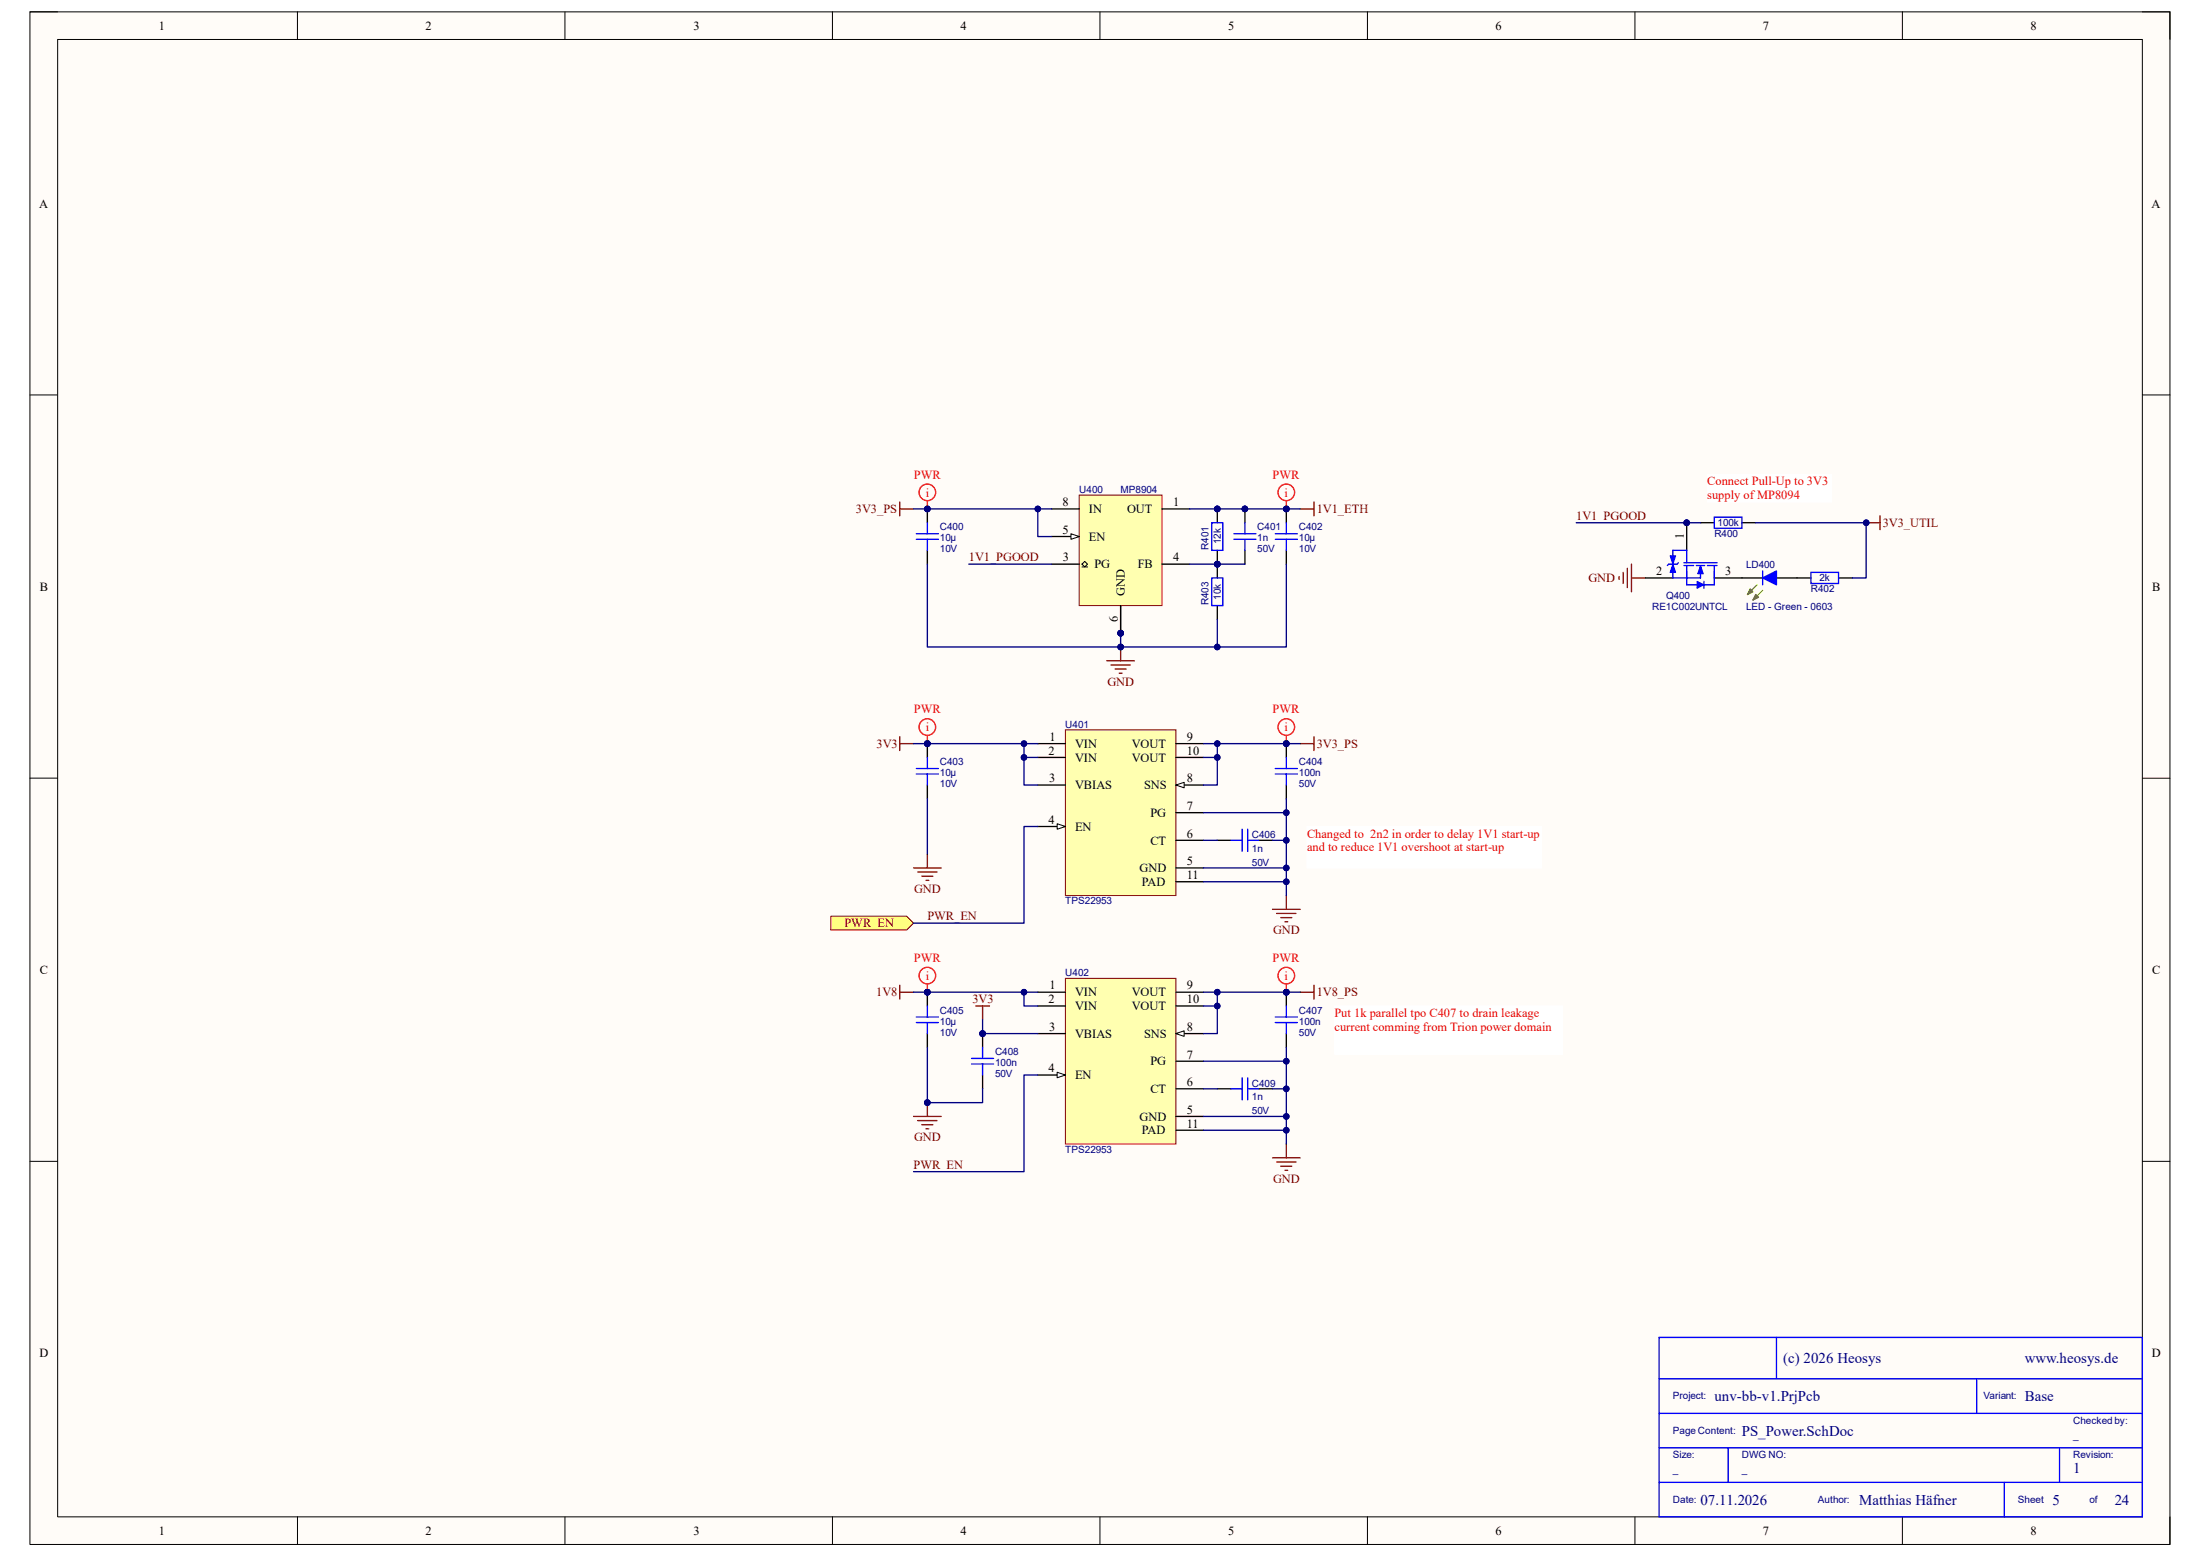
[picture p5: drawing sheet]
<svg xmlns="http://www.w3.org/2000/svg" width="420mm" height="297mm" viewBox="0 0 420 297" stroke-linecap="round" stroke-linejoin="round" font-family="sans-serif">
<path d="M5.7 2.3h408.6v292.5h-408.6z" fill-rule="evenodd" fill="#fffcf8"/>
<path d="M5.7 2.3h408.6v292.5h-408.6z" fill="none" stroke="#000" stroke-width=".19"/>
<path d="M11 7.5h398v282h-398z" fill-rule="evenodd" fill="#fffcf8"/>
<g fill="none" stroke="#000" stroke-width=".19">
<path d="M5.7 2.3h5.3M11 7.5h398v282h-398zM56.8 2.3v5.2M107.8 2.3v5.2M158.9 2.3v5.2M210 2.3v5.2M261 2.3v5.2M312.1 2.3v5.2M363.2 2.3v5.2M409 2.3h5.3v5.2M5.7 75.4h5.3M409 75.4h5.3"/>
<path d="M5.7 148.5h5.3M409 148.5h5.3M5.7 221.7h5.3M409 221.7h5.3M56.8 289.5v5.3M107.9 289.5v5.3M158.9 289.5v5.3M210 289.5v5.3M261 289.5v5.3M312.1 289.5v5.3M363.2 289.5v5.3M414.3 289.5v5.3"/>
</g>
<circle cx="213.9" cy="120.9" r=".53" fill="#000080"/>
<circle cx="213.9" cy="120.9" r=".53" fill="none" stroke="#000080" stroke-width=".19"/>
<circle cx="213.9" cy="120.9" r=".53" fill="#000080"/>
<circle cx="213.9" cy="120.9" r=".53" fill="none" stroke="#000080" stroke-width=".19"/>
<path d="M206 94.5h15.8v21.1h-15.8z" fill-rule="evenodd" fill="#ffffb0"/>
<path d="M206 94.5h15.8v21.1h-15.8z" fill="none" stroke="#800000" stroke-width=".19"/>
<path d="M221.8 97.1h5.3M200.8 107.7h5.2M200.8 102.4h5.2M221.8 107.7h5.3" fill="none" stroke="#000" stroke-width=".25"/>
<path d="M206.6 107.7l.5-.5 .5 .5-.5 .5zM206.6 108.2h1" fill="none" stroke="#000" stroke-width=".19"/>
<path d="M204.4 101.9l1.6 .5-1.6 .5z" fill="#f8fcff"/>
<path d="M204.4 101.9l1.6 .5-1.6 .5z" fill="none" stroke="#000" stroke-width=".19"/>
<path d="M213.9 115.6v5.3" fill="none" stroke="#000" stroke-width=".25"/>
<circle cx="213.9" cy="120.9" r=".53" fill="#000080"/>
<circle cx="213.9" cy="120.9" r=".53" fill="none" stroke="#000080" stroke-width=".19"/>
<path d="M200.8 97.1h5.2M213.9 115.6v5.3" fill="none" stroke="#000" stroke-width=".25"/>
<circle cx="213.9" cy="120.9" r=".53" fill="#000080"/>
<circle cx="213.9" cy="120.9" r=".53" fill="none" stroke="#000080" stroke-width=".19"/>
<circle cx="232.4" cy="107.7" r=".53" fill="#000080"/>
<circle cx="232.4" cy="107.7" r=".53" fill="none" stroke="#000080" stroke-width=".19"/>
<path d="M232.4 107.7v2.6" fill="none" stroke="#000" stroke-width=".25"/>
<circle cx="232.4" cy="107.7" r=".53" fill="#000080"/>
<circle cx="232.4" cy="107.7" r=".53" fill="none" stroke="#000080" stroke-width=".19"/>
<path d="M232.4 115.6v2.6" fill="none" stroke="#000" stroke-width=".25"/>
<path d="M231.3 110.3h2.1v5.3h-2.1z" fill="none" stroke="#00f" stroke-width=".25"/>
<circle cx="232.4" cy="97.1" r=".53" fill="#000080"/>
<circle cx="232.4" cy="97.1" r=".53" fill="none" stroke="#000080" stroke-width=".19"/>
<circle cx="232.4" cy="107.7" r=".53" fill="#000080"/>
<circle cx="232.4" cy="107.7" r=".53" fill="none" stroke="#000080" stroke-width=".19"/>
<path d="M232.4 97.1v2.7" fill="none" stroke="#000" stroke-width=".25"/>
<circle cx="232.4" cy="97.1" r=".53" fill="#000080"/>
<circle cx="232.4" cy="97.1" r=".53" fill="none" stroke="#000080" stroke-width=".19"/>
<path d="M232.4 105.1v2.6" fill="none" stroke="#000" stroke-width=".25"/>
<circle cx="232.4" cy="107.7" r=".53" fill="#000080"/>
<circle cx="232.4" cy="107.7" r=".53" fill="none" stroke="#000080" stroke-width=".19"/>
<path d="M231.3 99.8h2.1v5.3h-2.1z" fill="none" stroke="#00f" stroke-width=".25"/>
<circle cx="237.7" cy="97.1" r=".53" fill="#000080"/>
<circle cx="237.7" cy="97.1" r=".53" fill="none" stroke="#000080" stroke-width=".19"/>
<path d="M237.7 97.1v2.7M237.7 105.1v2.6" fill="none" stroke="#000" stroke-width=".25"/>
<circle cx="237.7" cy="97.1" r=".53" fill="#000080"/>
<circle cx="237.7" cy="97.1" r=".53" fill="none" stroke="#000080" stroke-width=".19"/>
<path d="M237.7 99.8v2.1M235.5 101.9h4.3M235.5 102.9h4.3M237.7 102.9v2.2" fill="none" stroke="#00f" stroke-width=".25"/>
<circle cx="245.6" cy="97.1" r=".53" fill="#000080"/>
<circle cx="245.6" cy="97.1" r=".53" fill="none" stroke="#000080" stroke-width=".19"/>
<path d="M245.6 97.1v2.7M245.6 105.1v2.6" fill="none" stroke="#000" stroke-width=".25"/>
<circle cx="245.6" cy="97.1" r=".53" fill="#000080"/>
<circle cx="245.6" cy="97.1" r=".53" fill="none" stroke="#000080" stroke-width=".19"/>
<path d="M245.6 99.8v2.1M243.5 101.9h4.2M243.5 102.9h4.2M245.6 102.9v2.2" fill="none" stroke="#00f" stroke-width=".25"/>
<circle cx="177" cy="97.1" r=".53" fill="#000080"/>
<circle cx="177" cy="97.1" r=".53" fill="none" stroke="#000080" stroke-width=".19"/>
<path d="M177 97.1v2.7M177 105.1v2.6" fill="none" stroke="#000" stroke-width=".25"/>
<circle cx="177" cy="97.1" r=".53" fill="#000080"/>
<circle cx="177" cy="97.1" r=".53" fill="none" stroke="#000080" stroke-width=".19"/>
<path d="M177 99.8v2.1M174.9 101.9h4.2M174.9 102.9h4.2M177 102.9v2.2" fill="none" stroke="#00f" stroke-width=".25"/>
<path d="M211.3 126.1h5.3M212.1 126.9h3.7M212.9 127.7h2.1M213.7 128.5h.5M213.9 123.5v2.6" fill="none" stroke="#800000" stroke-width=".25"/>
<circle cx="213.9" cy="123.5" r=".53" fill="#000080"/>
<circle cx="213.9" cy="123.5" r=".53" fill="none" stroke="#000080" stroke-width=".19"/>
<path d="M171.8 95.8v2.7M171.8 97.1h2.6M248.2 97.1h2.6M250.8 95.8v2.7M248.2 141.9h2.6M250.8 140.6v2.7M174.4 213.1h5.3M175.2 213.9h3.7M176 214.7h2.1M176.8 215.5h.5M177 210.5v2.6" fill="none" stroke="#800000" stroke-width=".25"/>
<circle cx="177" cy="210.5" r=".53" fill="#000080"/>
<circle cx="177" cy="210.5" r=".53" fill="none" stroke="#000080" stroke-width=".19"/>
<circle cx="177" cy="189.4" r=".53" fill="#000080"/>
<circle cx="177" cy="189.4" r=".53" fill="none" stroke="#000080" stroke-width=".19"/>
<path d="M177 189.4v2.6M177 197.3v2.6" fill="none" stroke="#000" stroke-width=".25"/>
<circle cx="177" cy="189.4" r=".53" fill="#000080"/>
<circle cx="177" cy="189.4" r=".53" fill="none" stroke="#000080" stroke-width=".19"/>
<path d="M174.9 194.1h4.2M174.9 195.2h4.2M177 192v2.1M177 195.2v2.1" fill="none" stroke="#00f" stroke-width=".25"/>
<path d="M309.1 110.1v.5M309.9 109.3v2.1M310.7 108.5v3.7M311.5 107.7v5.3M311.5 110.3h2.6M171.8 188.1v2.6M171.8 189.4h2.6" fill="none" stroke="#800000" stroke-width=".25"/>
<path d="M332.5 110.3h4M339.1 110.3h4" fill="none" stroke="#000" stroke-width=".25"/>
<path d="M336.5 110.3l2.6-1.3v2.6z" fill="#00f"/>
<path d="M336.5 110.3l2.6-1.3v2.6z" fill="none" stroke="#00f" stroke-width=".25"/>
<path d="M335.4 111.6l-1.8 1.9M336.5 112.7l-1.9 1.8" fill="none" stroke="#0f0" stroke-width=".25"/>
<path d="M334.1 112.4l.5 .6-1 .5z" fill="#0f0"/>
<path d="M334.1 112.4l.5 .6-1 .5z" fill="none" stroke="#0f0" stroke-width=".25"/>
<path d="M335.2 113.5l.5 .5-1.1 .5z" fill="#0f0"/>
<path d="M335.2 113.5l.5 .5-1.1 .5z" fill="none" stroke="#0f0" stroke-width=".25"/>
<path d="M336.5 109v2.6" fill="none" stroke="#00f" stroke-width=".25"/>
<path d="M356.3 99.8h2.6M358.9 98.5v2.6" fill="none" stroke="#800000" stroke-width=".25"/>
<circle cx="356.3" cy="99.8" r=".53" fill="#000080"/>
<circle cx="356.3" cy="99.8" r=".53" fill="none" stroke="#000080" stroke-width=".19"/>
<path d="M324.6 99.8h2.7M332.5 99.8h2.7M343.1 110.3h2.6M351 110.3h2.6" fill="none" stroke="#000" stroke-width=".25"/>
<path d="M327.3 98.7h5.2v2.1h-5.2zM345.7 109.3h5.3v2.1h-5.3z" fill="none" stroke="#00f" stroke-width=".25"/>
<path d="M158.6 174.9h14.5l1.3 1.3-1.3 1.3h-14.5z" fill-rule="evenodd" fill="#ffff80"/>
<path d="M158.6 174.9h14.5l1.3 1.3-1.3 1.3h-14.5z" fill="none" stroke="#800000" stroke-width=".19"/>
<circle cx="322" cy="99.8" r=".53" fill="#000080"/>
<circle cx="322" cy="99.8" r=".53" fill="none" stroke="#000080" stroke-width=".19"/>
<path d="M322 99.8v5.3M314.1 110.3h5.3" fill="none" stroke="#000" stroke-width=".25"/>
<circle cx="322" cy="99.8" r=".53" fill="#000080"/>
<circle cx="322" cy="99.8" r=".53" fill="none" stroke="#000080" stroke-width=".19"/>
<path d="M322 105.1v2.3M325.9 107.9h1.9" fill="none" stroke="#00f" stroke-width=".25"/>
<path d="M324.6 107.9l.6 1.6h-1.1z" fill="#00f"/>
<path d="M324.6 107.9l.6 1.6h-1.1z" fill="none" stroke="#00f" stroke-width=".19"/>
<path d="M321.5 107.4h6.3M321.5 107.9h1.8M322 107.9v2.4h2.6v-2.4M323.8 107.9h1.6M327.3 107.9v2.4" fill="none" stroke="#00f" stroke-width=".25"/>
<path d="M327.3 110.3h5.2" fill="none" stroke="#000" stroke-width=".25"/>
<path d="M324 111l1.3 .6-1.3 .7z" fill="#00f"/>
<path d="M324 111l1.3 .6-1.3 .7z" fill="none" stroke="#00f" stroke-width=".19"/>
<path d="M319.4 107.7l.5 1.6h-1.1z" fill="#00f"/>
<path d="M319.4 107.7l.5 1.6h-1.1z" fill="none" stroke="#00f" stroke-width=".19"/>
<path d="M318.8 106.1h1.1l-.5 1.6z" fill="#00f"/>
<path d="M318.8 106.1h1.1l-.5 1.6z" fill="none" stroke="#00f" stroke-width=".19"/>
<path d="M319.4 109.3v1h2.6M320.4 107.4l-.2 .3h-1.6l-.3 .2M322 105.1h-2.6v1M322 109v2.6h5.3v-2.6M325.3 111v1.3" fill="none" stroke="#00f" stroke-width=".25"/>
<circle cx="245.6" cy="189.4" r=".53" fill="#000080"/>
<circle cx="245.6" cy="189.4" r=".53" fill="none" stroke="#000080" stroke-width=".19"/>
<path d="M245.6 189.4v2.6M245.6 197.3v2.6" fill="none" stroke="#000" stroke-width=".25"/>
<circle cx="245.6" cy="189.4" r=".53" fill="#000080"/>
<circle cx="245.6" cy="189.4" r=".53" fill="none" stroke="#000080" stroke-width=".19"/>
<path d="M243.5 194.1h4.2M243.5 195.2h4.2M245.6 192v2.1M245.6 195.2v2.1" fill="none" stroke="#00f" stroke-width=".25"/>
<path d="M203.4 186.8h21.1v31.6h-21.1z" fill-rule="evenodd" fill="#ffffb0"/>
<path d="M203.4 186.8h21.1v31.6h-21.1z" fill="none" stroke="#800000" stroke-width=".19"/>
<path d="M198.1 189.4h5.3M198.1 192h5.3M198.1 197.3h5.3M198.1 205.2h5.3" fill="none" stroke="#000" stroke-width=".25"/>
<path d="M201.8 204.7l1.6 .5-1.6 .5z" fill="#f8fcff"/>
<path d="M201.8 204.7l1.6 .5-1.6 .5z" fill="none" stroke="#000" stroke-width=".19"/>
<path d="M224.5 197.3h5.3M224.5 213.1h5.3M224.5 207.8h5.3M224.5 202.6h5.3" fill="none" stroke="#000" stroke-width=".25"/>
<path d="M224.5 197.3l1.6-.5v1z" fill="#f8fcff"/>
<path d="M224.5 197.3l1.6-.5v1z" fill="none" stroke="#000" stroke-width=".19"/>
<path d="M224.5 189.4h5.3M224.5 192h5.3M224.5 215.7h5.3M232.4 207.8h2.6M240.3 207.8h2.6" fill="none" stroke="#000" stroke-width=".25"/>
<path d="M235 207.8h2.1M237.1 205.7v4.2M238.2 205.7v4.2M238.2 207.8h2.1" fill="none" stroke="#00f" stroke-width=".25"/>
<path d="M186.3 192h2.6M187.6 192v2.7M245.6 218.4v2.6M242.9 221h5.3M243.7 221.8h3.7M244.5 222.6h2.1M245.3 223.4h.5" fill="none" stroke="#800000" stroke-width=".25"/>
<circle cx="187.6" cy="197.3" r=".53" fill="#000080"/>
<circle cx="187.6" cy="197.3" r=".53" fill="none" stroke="#000080" stroke-width=".19"/>
<path d="M187.6 197.3v2.6M187.6 205.2v2.6" fill="none" stroke="#000" stroke-width=".25"/>
<circle cx="187.6" cy="197.3" r=".53" fill="#000080"/>
<circle cx="187.6" cy="197.3" r=".53" fill="none" stroke="#000080" stroke-width=".19"/>
<path d="M187.6 199.9v2.1M185.5 202h4.2M185.5 203.1h4.2M187.6 203.1v2.1" fill="none" stroke="#00f" stroke-width=".25"/>
<path d="M174.4 165.7h5.3M175.2 166.5h3.7M176 167.2h2.1M176.8 168h.5M177 163v2.7M248.2 189.4h2.6M250.8 188.1v2.6" fill="none" stroke="#800000" stroke-width=".25"/>
<circle cx="177" cy="141.9" r=".53" fill="#000080"/>
<circle cx="177" cy="141.9" r=".53" fill="none" stroke="#000080" stroke-width=".19"/>
<path d="M177 141.9v2.7M177 149.8v2.7" fill="none" stroke="#000" stroke-width=".25"/>
<circle cx="177" cy="141.9" r=".53" fill="#000080"/>
<circle cx="177" cy="141.9" r=".53" fill="none" stroke="#000080" stroke-width=".19"/>
<path d="M174.9 146.7h4.2M174.9 147.7h4.2M177 144.6v2.1M177 147.7v2.1" fill="none" stroke="#00f" stroke-width=".25"/>
<circle cx="245.6" cy="141.9" r=".53" fill="#000080"/>
<circle cx="245.6" cy="141.9" r=".53" fill="none" stroke="#000080" stroke-width=".19"/>
<path d="M245.6 141.9v2.7M245.6 149.8v2.7" fill="none" stroke="#000" stroke-width=".25"/>
<circle cx="245.6" cy="141.9" r=".53" fill="#000080"/>
<circle cx="245.6" cy="141.9" r=".53" fill="none" stroke="#000080" stroke-width=".19"/>
<path d="M243.5 146.7h4.2M243.5 147.7h4.2M245.6 144.6v2.1M245.6 147.7v2.1" fill="none" stroke="#00f" stroke-width=".25"/>
<path d="M203.4 139.3h21.1v31.6h-21.1z" fill-rule="evenodd" fill="#ffffb0"/>
<path d="M203.4 139.3h21.1v31.6h-21.1z" fill="none" stroke="#800000" stroke-width=".19"/>
<path d="M198.1 141.9h5.3M198.1 144.6h5.3M198.1 149.8h5.3M198.1 157.8h5.3" fill="none" stroke="#000" stroke-width=".25"/>
<path d="M201.8 157.2l1.6 .6-1.6 .5z" fill="#f8fcff"/>
<path d="M201.8 157.2l1.6 .6-1.6 .5z" fill="none" stroke="#000" stroke-width=".19"/>
<path d="M224.5 155.1h5.3M224.5 149.8h5.3M224.5 165.7h5.3M224.5 160.4h5.3" fill="none" stroke="#000" stroke-width=".25"/>
<path d="M224.5 149.8l1.6-.5v1.1z" fill="#f8fcff"/>
<path d="M224.5 149.8l1.6-.5v1.1z" fill="none" stroke="#000" stroke-width=".19"/>
<path d="M224.5 141.9h5.3M224.5 144.6h5.3M224.5 168.3h5.3M232.4 160.4h2.6M240.3 160.4h2.6" fill="none" stroke="#000" stroke-width=".25"/>
<path d="M237.1 158.3v4.2M238.2 158.3v4.2M235 160.4h2.1M238.2 160.4h2.1" fill="none" stroke="#00f" stroke-width=".25"/>
<path d="M171.8 140.6v2.7M171.8 141.9h2.6M242.9 173.6h5.3M243.7 174.4h3.7M244.5 175.2h2.1M245.3 175.9h.5M245.6 170.9v2.7" fill="none" stroke="#800000" stroke-width=".25"/>
<path d="M227.1 97.1h5.3" fill="none" stroke="#000080" stroke-width=".25"/>
<circle cx="232.4" cy="97.1" r=".53" fill="#000080"/>
<circle cx="232.4" cy="97.1" r=".53" fill="none" stroke="#000080" stroke-width=".19"/>
<path d="M227.1 107.7h5.3" fill="none" stroke="#000080" stroke-width=".25"/>
<circle cx="232.4" cy="107.7" r=".53" fill="#000080"/>
<circle cx="232.4" cy="107.7" r=".53" fill="none" stroke="#000080" stroke-width=".19"/>
<path d="M232.4 118.2v5.3h-18.5v-2.6" fill="none" stroke="#000080" stroke-width=".25"/>
<circle cx="232.4" cy="123.5" r=".53" fill="#000080"/>
<circle cx="232.4" cy="123.5" r=".53" fill="none" stroke="#000080" stroke-width=".19"/>
<circle cx="213.9" cy="123.5" r=".53" fill="#000080"/>
<circle cx="213.9" cy="123.5" r=".53" fill="none" stroke="#000080" stroke-width=".19"/>
<circle cx="213.9" cy="120.9" r=".53" fill="#000080"/>
<circle cx="213.9" cy="120.9" r=".53" fill="none" stroke="#000080" stroke-width=".19"/>
<path d="M232.4 97.1h5.3" fill="none" stroke="#000080" stroke-width=".25"/>
<circle cx="232.4" cy="97.1" r=".53" fill="#000080"/>
<circle cx="232.4" cy="97.1" r=".53" fill="none" stroke="#000080" stroke-width=".19"/>
<circle cx="237.7" cy="97.1" r=".53" fill="#000080"/>
<circle cx="237.7" cy="97.1" r=".53" fill="none" stroke="#000080" stroke-width=".19"/>
<path d="M232.4 107.7h5.3" fill="none" stroke="#000080" stroke-width=".25"/>
<circle cx="232.4" cy="107.7" r=".53" fill="#000080"/>
<circle cx="232.4" cy="107.7" r=".53" fill="none" stroke="#000080" stroke-width=".19"/>
<path d="M237.7 97.1h7.9" fill="none" stroke="#000080" stroke-width=".25"/>
<circle cx="237.7" cy="97.1" r=".53" fill="#000080"/>
<circle cx="237.7" cy="97.1" r=".53" fill="none" stroke="#000080" stroke-width=".19"/>
<circle cx="245.6" cy="97.1" r=".53" fill="#000080"/>
<circle cx="245.6" cy="97.1" r=".53" fill="none" stroke="#000080" stroke-width=".19"/>
<path d="M245.6 107.7v15.8h-13.2" fill="none" stroke="#000080" stroke-width=".25"/>
<circle cx="232.4" cy="123.5" r=".53" fill="#000080"/>
<circle cx="232.4" cy="123.5" r=".53" fill="none" stroke="#000080" stroke-width=".19"/>
<path d="M198.1 97.1v5.3h2.7M184.9 107.7h15.9" fill="none" stroke="#000080" stroke-width=".25"/>
<circle cx="198.1" cy="97.1" r=".53" fill="#000080"/>
<circle cx="198.1" cy="97.1" r=".53" fill="none" stroke="#000080" stroke-width=".19"/>
<path d="M174.4 97.1h26.4" fill="none" stroke="#000080" stroke-width=".25"/>
<circle cx="198.1" cy="97.1" r=".53" fill="#000080"/>
<circle cx="198.1" cy="97.1" r=".53" fill="none" stroke="#000080" stroke-width=".19"/>
<circle cx="177" cy="97.1" r=".53" fill="#000080"/>
<circle cx="177" cy="97.1" r=".53" fill="none" stroke="#000080" stroke-width=".19"/>
<path d="M177 107.7v15.8h36.9" fill="none" stroke="#000080" stroke-width=".25"/>
<circle cx="213.9" cy="123.5" r=".53" fill="#000080"/>
<circle cx="213.9" cy="123.5" r=".53" fill="none" stroke="#000080" stroke-width=".19"/>
<path d="M245.6 97.1h2.6" fill="none" stroke="#000080" stroke-width=".25"/>
<circle cx="245.6" cy="97.1" r=".53" fill="#000080"/>
<circle cx="245.6" cy="97.1" r=".53" fill="none" stroke="#000080" stroke-width=".19"/>
<path d="M174.4 189.4h2.6" fill="none" stroke="#000080" stroke-width=".25"/>
<circle cx="177" cy="189.4" r=".53" fill="#000080"/>
<circle cx="177" cy="189.4" r=".53" fill="none" stroke="#000080" stroke-width=".19"/>
<path d="M335.2 99.8h21.1v10.5h-2.7" fill="none" stroke="#000080" stroke-width=".25"/>
<circle cx="356.3" cy="99.8" r=".53" fill="#000080"/>
<circle cx="356.3" cy="99.8" r=".53" fill="none" stroke="#000080" stroke-width=".19"/>
<path d="M300.9 99.8h23.7" fill="none" stroke="#000080" stroke-width=".25"/>
<circle cx="322" cy="99.8" r=".53" fill="#000080"/>
<circle cx="322" cy="99.8" r=".53" fill="none" stroke="#000080" stroke-width=".19"/>
<path d="M195.5 189.4v2.6h2.6" fill="none" stroke="#000080" stroke-width=".25"/>
<circle cx="195.5" cy="189.4" r=".53" fill="#000080"/>
<circle cx="195.5" cy="189.4" r=".53" fill="none" stroke="#000080" stroke-width=".19"/>
<path d="M245.6 189.4h2.6" fill="none" stroke="#000080" stroke-width=".25"/>
<circle cx="245.6" cy="189.4" r=".53" fill="#000080"/>
<circle cx="245.6" cy="189.4" r=".53" fill="none" stroke="#000080" stroke-width=".19"/>
<path d="M232.4 189.4v2.6h-2.6" fill="none" stroke="#000080" stroke-width=".25"/>
<circle cx="232.4" cy="189.4" r=".53" fill="#000080"/>
<circle cx="232.4" cy="189.4" r=".53" fill="none" stroke="#000080" stroke-width=".19"/>
<circle cx="232.4" cy="192" r=".53" fill="#000080"/>
<circle cx="232.4" cy="192" r=".53" fill="none" stroke="#000080" stroke-width=".19"/>
<path d="M229.8 189.4h15.8" fill="none" stroke="#000080" stroke-width=".25"/>
<circle cx="245.6" cy="189.4" r=".53" fill="#000080"/>
<circle cx="245.6" cy="189.4" r=".53" fill="none" stroke="#000080" stroke-width=".19"/>
<circle cx="232.4" cy="189.4" r=".53" fill="#000080"/>
<circle cx="232.4" cy="189.4" r=".53" fill="none" stroke="#000080" stroke-width=".19"/>
<path d="M232.4 192v5.3h-2.6" fill="none" stroke="#000080" stroke-width=".25"/>
<circle cx="232.4" cy="192" r=".53" fill="#000080"/>
<circle cx="232.4" cy="192" r=".53" fill="none" stroke="#000080" stroke-width=".19"/>
<path d="M229.8 202.6h15.8" fill="none" stroke="#000080" stroke-width=".25"/>
<circle cx="245.6" cy="202.6" r=".53" fill="#000080"/>
<circle cx="245.6" cy="202.6" r=".53" fill="none" stroke="#000080" stroke-width=".19"/>
<path d="M229.8 207.8h2.6M242.9 207.8h2.7" fill="none" stroke="#000080" stroke-width=".25"/>
<circle cx="245.6" cy="207.8" r=".53" fill="#000080"/>
<circle cx="245.6" cy="207.8" r=".53" fill="none" stroke="#000080" stroke-width=".19"/>
<path d="M229.8 213.1h15.8v5.3" fill="none" stroke="#000080" stroke-width=".25"/>
<circle cx="245.6" cy="215.7" r=".53" fill="#000080"/>
<circle cx="245.6" cy="215.7" r=".53" fill="none" stroke="#000080" stroke-width=".19"/>
<circle cx="245.6" cy="213.1" r=".53" fill="#000080"/>
<circle cx="245.6" cy="213.1" r=".53" fill="none" stroke="#000080" stroke-width=".19"/>
<path d="M245.6 199.9v13.2" fill="none" stroke="#000080" stroke-width=".25"/>
<circle cx="245.6" cy="202.6" r=".53" fill="#000080"/>
<circle cx="245.6" cy="202.6" r=".53" fill="none" stroke="#000080" stroke-width=".19"/>
<circle cx="245.6" cy="207.8" r=".53" fill="#000080"/>
<circle cx="245.6" cy="207.8" r=".53" fill="none" stroke="#000080" stroke-width=".19"/>
<circle cx="245.6" cy="213.1" r=".53" fill="#000080"/>
<circle cx="245.6" cy="213.1" r=".53" fill="none" stroke="#000080" stroke-width=".19"/>
<path d="M229.8 215.7h15.8" fill="none" stroke="#000080" stroke-width=".25"/>
<circle cx="245.6" cy="215.7" r=".53" fill="#000080"/>
<circle cx="245.6" cy="215.7" r=".53" fill="none" stroke="#000080" stroke-width=".19"/>
<path d="M177 199.9v10.6" fill="none" stroke="#000080" stroke-width=".25"/>
<circle cx="177" cy="210.5" r=".53" fill="#000080"/>
<circle cx="177" cy="210.5" r=".53" fill="none" stroke="#000080" stroke-width=".19"/>
<path d="M187.6 194.7v2.6" fill="none" stroke="#000080" stroke-width=".25"/>
<circle cx="187.6" cy="197.3" r=".53" fill="#000080"/>
<circle cx="187.6" cy="197.3" r=".53" fill="none" stroke="#000080" stroke-width=".19"/>
<path d="M187.6 197.3h10.5" fill="none" stroke="#000080" stroke-width=".25"/>
<circle cx="187.6" cy="197.3" r=".53" fill="#000080"/>
<circle cx="187.6" cy="197.3" r=".53" fill="none" stroke="#000080" stroke-width=".19"/>
<path d="M177 189.4h21.1" fill="none" stroke="#000080" stroke-width=".25"/>
<circle cx="195.5" cy="189.4" r=".53" fill="#000080"/>
<circle cx="195.5" cy="189.4" r=".53" fill="none" stroke="#000080" stroke-width=".19"/>
<circle cx="177" cy="189.4" r=".53" fill="#000080"/>
<circle cx="177" cy="189.4" r=".53" fill="none" stroke="#000080" stroke-width=".19"/>
<path d="M187.6 207.8v2.7h-10.6" fill="none" stroke="#000080" stroke-width=".25"/>
<circle cx="177" cy="210.5" r=".53" fill="#000080"/>
<circle cx="177" cy="210.5" r=".53" fill="none" stroke="#000080" stroke-width=".19"/>
<path d="M174.4 141.9h2.6M198.1 205.2h-2.6v18.4h-21.1" fill="none" stroke="#000080" stroke-width=".25"/>
<circle cx="177" cy="141.9" r=".53" fill="#000080"/>
<circle cx="177" cy="141.9" r=".53" fill="none" stroke="#000080" stroke-width=".19"/>
<path d="M195.5 141.9v2.7h2.6" fill="none" stroke="#000080" stroke-width=".25"/>
<circle cx="195.5" cy="144.6" r=".53" fill="#000080"/>
<circle cx="195.5" cy="144.6" r=".53" fill="none" stroke="#000080" stroke-width=".19"/>
<circle cx="195.5" cy="141.9" r=".53" fill="#000080"/>
<circle cx="195.5" cy="141.9" r=".53" fill="none" stroke="#000080" stroke-width=".19"/>
<path d="M245.6 141.9h2.6" fill="none" stroke="#000080" stroke-width=".25"/>
<circle cx="245.6" cy="141.9" r=".53" fill="#000080"/>
<circle cx="245.6" cy="141.9" r=".53" fill="none" stroke="#000080" stroke-width=".19"/>
<path d="M232.4 141.9v2.7h-2.6" fill="none" stroke="#000080" stroke-width=".25"/>
<circle cx="232.4" cy="141.9" r=".53" fill="#000080"/>
<circle cx="232.4" cy="141.9" r=".53" fill="none" stroke="#000080" stroke-width=".19"/>
<circle cx="232.4" cy="144.6" r=".53" fill="#000080"/>
<circle cx="232.4" cy="144.6" r=".53" fill="none" stroke="#000080" stroke-width=".19"/>
<path d="M229.8 141.9h15.8" fill="none" stroke="#000080" stroke-width=".25"/>
<circle cx="245.6" cy="141.9" r=".53" fill="#000080"/>
<circle cx="245.6" cy="141.9" r=".53" fill="none" stroke="#000080" stroke-width=".19"/>
<circle cx="232.4" cy="141.9" r=".53" fill="#000080"/>
<circle cx="232.4" cy="141.9" r=".53" fill="none" stroke="#000080" stroke-width=".19"/>
<path d="M232.4 144.6v5.2h-2.6" fill="none" stroke="#000080" stroke-width=".25"/>
<circle cx="232.4" cy="144.6" r=".53" fill="#000080"/>
<circle cx="232.4" cy="144.6" r=".53" fill="none" stroke="#000080" stroke-width=".19"/>
<path d="M229.8 155.1h15.8" fill="none" stroke="#000080" stroke-width=".25"/>
<circle cx="245.6" cy="155.1" r=".53" fill="#000080"/>
<circle cx="245.6" cy="155.1" r=".53" fill="none" stroke="#000080" stroke-width=".19"/>
<path d="M229.8 160.4h2.6M242.9 160.4h2.7" fill="none" stroke="#000080" stroke-width=".25"/>
<circle cx="245.6" cy="160.4" r=".53" fill="#000080"/>
<circle cx="245.6" cy="160.4" r=".53" fill="none" stroke="#000080" stroke-width=".19"/>
<path d="M229.8 165.7h15.8v5.2" fill="none" stroke="#000080" stroke-width=".25"/>
<circle cx="245.6" cy="168.3" r=".53" fill="#000080"/>
<circle cx="245.6" cy="168.3" r=".53" fill="none" stroke="#000080" stroke-width=".19"/>
<circle cx="245.6" cy="165.7" r=".53" fill="#000080"/>
<circle cx="245.6" cy="165.7" r=".53" fill="none" stroke="#000080" stroke-width=".19"/>
<path d="M245.6 152.5v13.2" fill="none" stroke="#000080" stroke-width=".25"/>
<circle cx="245.6" cy="155.1" r=".53" fill="#000080"/>
<circle cx="245.6" cy="155.1" r=".53" fill="none" stroke="#000080" stroke-width=".19"/>
<circle cx="245.6" cy="160.4" r=".53" fill="#000080"/>
<circle cx="245.6" cy="160.4" r=".53" fill="none" stroke="#000080" stroke-width=".19"/>
<circle cx="245.6" cy="165.7" r=".53" fill="#000080"/>
<circle cx="245.6" cy="165.7" r=".53" fill="none" stroke="#000080" stroke-width=".19"/>
<path d="M229.8 168.3h15.8" fill="none" stroke="#000080" stroke-width=".25"/>
<circle cx="245.6" cy="168.3" r=".53" fill="#000080"/>
<circle cx="245.6" cy="168.3" r=".53" fill="none" stroke="#000080" stroke-width=".19"/>
<path d="M177 141.9h21.1M177 152.5v10.5" fill="none" stroke="#000080" stroke-width=".25"/>
<circle cx="195.5" cy="141.9" r=".53" fill="#000080"/>
<circle cx="195.5" cy="141.9" r=".53" fill="none" stroke="#000080" stroke-width=".19"/>
<circle cx="177" cy="141.9" r=".53" fill="#000080"/>
<circle cx="177" cy="141.9" r=".53" fill="none" stroke="#000080" stroke-width=".19"/>
<path d="M195.5 144.6v5.2h2.6" fill="none" stroke="#000080" stroke-width=".25"/>
<circle cx="195.5" cy="144.6" r=".53" fill="#000080"/>
<circle cx="195.5" cy="144.6" r=".53" fill="none" stroke="#000080" stroke-width=".19"/>
<path d="M198.1 157.8h-2.6v18.4h-21.1" fill="none" stroke="#000080" stroke-width=".25"/>
<path d="M316.7 255.3v34.2M316.7 255.3h92.3v34.2h-92.3M339.1 255.3v7.9M316.7 276.4h92.3M316.7 269.8h92.3M316.7 263.2h92.3M329.9 276.4v6.6M377.4 263.2v6.6M393.2 276.4v6.6M316.7 283h92.3M382.6 283v6.5" fill="none" stroke="#00f" stroke-width=".25"/>
<g fill="none" stroke="#f00" stroke-width=".25">
<path d="M177 95.6v1.5"/>
<circle cx="177" cy="94" r="1.58"/>
</g>
<circle cx="177" cy="97.1" r=".53" fill="#000080"/>
<circle cx="177" cy="97.1" r=".53" fill="none" stroke="#000080" stroke-width=".19"/>
<g fill="none" stroke="#f00" stroke-width=".25">
<path d="M177 140.4v1.5"/>
<circle cx="177" cy="138.8" r="1.58"/>
</g>
<circle cx="177" cy="141.9" r=".53" fill="#000080"/>
<circle cx="177" cy="141.9" r=".53" fill="none" stroke="#000080" stroke-width=".19"/>
<g fill="none" stroke="#f00" stroke-width=".25">
<path d="M177 187.8v1.6"/>
<circle cx="177" cy="186.2" r="1.58"/>
</g>
<circle cx="177" cy="189.4" r=".53" fill="#000080"/>
<circle cx="177" cy="189.4" r=".53" fill="none" stroke="#000080" stroke-width=".19"/>
<g fill="none" stroke="#f00" stroke-width=".25">
<path d="M245.6 187.8v1.6"/>
<circle cx="245.6" cy="186.2" r="1.58"/>
</g>
<circle cx="245.6" cy="189.4" r=".53" fill="#000080"/>
<circle cx="245.6" cy="189.4" r=".53" fill="none" stroke="#000080" stroke-width=".19"/>
<g fill="none" stroke="#f00" stroke-width=".25">
<path d="M245.6 140.4v1.5"/>
<circle cx="245.6" cy="138.8" r="1.58"/>
</g>
<circle cx="245.6" cy="141.9" r=".53" fill="#000080"/>
<circle cx="245.6" cy="141.9" r=".53" fill="none" stroke="#000080" stroke-width=".19"/>
<g fill="none" stroke="#f00" stroke-width=".25">
<path d="M245.6 95.6v1.5"/>
<circle cx="245.6" cy="94" r="1.58"/>
</g>
<circle cx="245.6" cy="97.1" r=".53" fill="#000080"/>
<circle cx="245.6" cy="97.1" r=".53" fill="none" stroke="#000080" stroke-width=".19"/>
<path d="M325.9 90.6h23.8v5.2h-23.8z" fill-rule="evenodd" fill="#fff"/>
<path d="M325.9 90.6h23.8v5.2h-23.8z" fill="none" stroke="#fff" stroke-width=".19"/>
<path d="M254.8 192h43.5v9.3h-43.5z" fill-rule="evenodd" fill="#fff"/>
<path d="M254.8 192h43.5v9.3h-43.5z" fill="none" stroke="#fff" stroke-width=".19"/>
<path d="M249.5 157.8h44.8v7.9h-44.8z" fill-rule="evenodd" fill="#fff"/>
<path d="M249.5 157.8h44.8v7.9h-44.8z" fill="none" stroke="#fff" stroke-width=".19"/>
<g font-size="2.8" fill="#000080">
<text x="340.4" y="260.2">(c) 2026 Heosys</text>
<text x="386.5" y="260.2">www.heosys.de</text>
<text x="327.3" y="267.4">unv-bb-v1.PrjPcb</text>
<text x="386.5" y="267.4">Base</text>
<text x="332.5" y="274">PS_Power.SchDoc</text>
<text x="395.8" y="281.3">1</text>
<text x="324.6" y="287.2">07.11.2026</text>
<text x="354.9" y="287.2">Matthias Häfner</text>
<text x="391.8" y="287.2">5</text>
<text x="403.7" y="287.2">24</text>
</g>
<g font-size="2.4">
<text x="30.4" y="5.7">1</text>
<text x="81.2" y="5.7">2</text>
<text x="132.4" y="5.7">3</text>
<text x="183.3" y="5.7">4</text>
<text x="234.5" y="5.7">5</text>
<text x="285.5" y="5.7">6</text>
<text x="336.5" y="5.7">7</text>
<text x="387.6" y="5.7">8</text>
<text x="7.5" y="39.6">A</text>
<text x="410.8" y="39.6">A</text>
<text x="202.9" y="101.9">5</text>
<text x="202.9" y="96.6">8</text>
<text x="207.9" y="97.9">IN</text>
<text x="215.2" y="97.9">OUT</text>
<text x="223.9" y="96.6">1</text>
<text x="202.9" y="107.1">3</text>
<text x="207.9" y="103.2">EN</text>
<text x="223.9" y="107.1">4</text>
<text x="321.5" y="103" transform="rotate(-90 321.5 103)">1</text>
<text x="7.6" y="112.8">B</text>
<text x="208.9" y="108.5">PG</text>
<text x="214.7" y="113.7" transform="rotate(-90 214.7 113.7)">GND</text>
<text x="217.2" y="108.5">FB</text>
<text x="316.1" y="109.8">2</text>
<text x="329.4" y="109.8">3</text>
<text x="410.9" y="112.8">B</text>
<text x="213.4" y="118.8" transform="rotate(-90 213.4 118.8)">6</text>
<text x="200.4" y="141.4">1</text>
<text x="205.2" y="142.7">VIN</text>
<text x="216.1" y="142.7">VOUT</text>
<text x="226.6" y="141.4">9</text>
<text x="200.2" y="144.1">2</text>
<text x="200.3" y="149.4">3</text>
<text x="205.2" y="145.4">VIN</text>
<text x="216.1" y="145.4">VOUT</text>
<text x="226.6" y="149.4">8</text>
<text x="226.6" y="144.1">10</text>
<text x="205.2" y="150.7">VBIAS</text>
<text x="218.4" y="150.7">SNS</text>
<text x="219.6" y="155.9">PG</text>
<text x="226.6" y="154.6">7</text>
<text x="200.2" y="157.2">4</text>
<text x="205.2" y="158.5">EN</text>
<text x="219.6" y="161.2">CT</text>
<text x="226.6" y="159.9">6</text>
<text x="217.6" y="166.5">GND</text>
<text x="226.6" y="165.1">5</text>
<text x="226.6" y="167.8">11</text>
<text x="218" y="169.1">PAD</text>
<text x="7.6" y="185.9">C</text>
<text x="410.8" y="185.9">C</text>
<text x="200.2" y="191.5">2</text>
<text x="200.4" y="188.8">1</text>
<text x="205.2" y="190.2">VIN</text>
<text x="216.1" y="190.2">VOUT</text>
<text x="226.6" y="188.8">9</text>
<text x="226.6" y="191.5">10</text>
<text x="200.3" y="196.8">3</text>
<text x="205.2" y="192.8">VIN</text>
<text x="216.1" y="192.8">VOUT</text>
<text x="226.6" y="196.8">8</text>
<text x="205.2" y="198.1">VBIAS</text>
<text x="218.4" y="198.1">SNS</text>
<text x="219.6" y="203.4">PG</text>
<text x="226.6" y="202.1">7</text>
<text x="200.2" y="204.7">4</text>
<text x="205.2" y="206">EN</text>
<text x="219.6" y="208.6">CT</text>
<text x="226.6" y="207.3">6</text>
<text x="217.6" y="213.9">GND</text>
<text x="226.6" y="212.6">5</text>
<text x="226.6" y="215.2">11</text>
<text x="218" y="216.5">PAD</text>
<text x="7.5" y="259">D</text>
<text x="410.8" y="259">D</text>
<text x="30.4" y="293">1</text>
<text x="81.2" y="293">2</text>
<text x="132.4" y="293">3</text>
<text x="183.3" y="293">4</text>
<text x="234.5" y="293">5</text>
<text x="285.5" y="293">6</text>
<text x="336.5" y="293">7</text>
<text x="387.6" y="293">8</text>
</g>
<g font-size="2.4" fill="#f00">
<text x="174.5" y="91.4">PWR</text>
<text x="176.7" y="94.8">i</text>
<text x="243" y="91.4">PWR</text>
<text x="245.2" y="94.8">i</text>
<text x="325.9" y="92.7">Connect Pull-Up to 3V3</text>
<text x="325.9" y="95.3">supply of MP8094</text>
<text x="174.5" y="136.1">PWR</text>
<text x="243" y="136.1">PWR</text>
<text x="176.7" y="139.6">i</text>
<text x="245.2" y="139.6">i</text>
<text x="249.5" y="159.9">Changed to 2n2 in order to delay 1V1 start-up</text>
<text x="249.5" y="162.5">and to reduce 1V1 overshoot at start-up</text>
<text x="174.5" y="183.6">PWR</text>
<text x="243" y="183.6">PWR</text>
<text x="176.7" y="187">i</text>
<text x="245.2" y="187">i</text>
<text x="254.8" y="194.1">Put 1k parallel tpo C407 to drain leakage</text>
<text x="254.8" y="196.8">current comming from Trion power domain</text>
</g>
<g font-size="2.4" fill="#800000">
<text x="163.4" y="97.9">3V3_PS</text>
<text x="251.4" y="97.9">1V1_ETH</text>
<text x="300.9" y="99.3">1V1_PGOOD</text>
<text x="359.4" y="100.6">3V3_UTIL</text>
<text x="185" y="107.1">1V1_PGOOD</text>
<text x="303.2" y="111.1">GND</text>
<text x="211.4" y="130.9">GND</text>
<text x="167.3" y="142.7">3V3</text>
<text x="251.4" y="142.7">3V3_PS</text>
<text x="174.5" y="170.4">GND</text>
<text x="161.2" y="177">PWR_EN</text>
<text x="177" y="175.7">PWR_EN</text>
<text x="243" y="178.3">GND</text>
<text x="167.3" y="190.2">1V8</text>
<text x="185.6" y="191.5">3V3</text>
<text x="251.4" y="190.2">1V8_PS</text>
<text x="174.5" y="217.8">GND</text>
<text x="174.4" y="223.1">PWR_EN</text>
<text x="243" y="225.8">GND</text>
</g>
<g font-size="1.9" fill="#000080">
<text x="206" y="94.1">U400</text>
<text x="213.9" y="94.1">MP8904</text>
<text x="179.4" y="101.2">C400</text>
<text x="240" y="101.2">C401</text>
<text x="247.9" y="101.2">C402</text>
<text x="327.9" y="100.4">100k</text>
<text x="179.4" y="103.3">10µ</text>
<text x="179.4" y="105.4">10V</text>
<text x="230.7" y="105" transform="rotate(-90 230.7 105)">R401</text>
<text x="233" y="103.9" transform="rotate(-90 233 103.9)">12k</text>
<text x="240" y="103.3">1n</text>
<text x="240" y="105.4">50V</text>
<text x="247.9" y="103.3">10µ</text>
<text x="247.9" y="105.4">10V</text>
<text x="327.3" y="102.5">R400</text>
<text x="333.3" y="108.3">LD400</text>
<text x="345.7" y="113.1">R402</text>
<text x="347.3" y="111">2k</text>
<text x="230.7" y="115.6" transform="rotate(-90 230.7 115.6)">R403</text>
<text x="233" y="114.5" transform="rotate(-90 233 114.5)">10k</text>
<text x="315.4" y="116.5">RE1C002UNTCL</text>
<text x="318.1" y="114.3">Q400</text>
<text x="333.3" y="116.5">LED - Green - 0603</text>
<text x="203.4" y="138.9">U401</text>
<text x="179.4" y="148.1">10µ</text>
<text x="179.4" y="146">C403</text>
<text x="247.9" y="148.1">100n</text>
<text x="247.9" y="146">C404</text>
<text x="179.4" y="150.2">10V</text>
<text x="247.9" y="150.2">50V</text>
<text x="239" y="160">C406</text>
<text x="239" y="162.6">1n</text>
<text x="239" y="165.3">50V</text>
<text x="203.4" y="172.6">TPS22953</text>
<text x="203.4" y="186.4">U402</text>
<text x="179.4" y="195.6">10µ</text>
<text x="179.4" y="197.7">10V</text>
<text x="179.4" y="193.5">C405</text>
<text x="247.9" y="195.6">100n</text>
<text x="247.9" y="197.7">50V</text>
<text x="247.9" y="193.5">C407</text>
<text x="189.9" y="203.5">100n</text>
<text x="189.9" y="201.4">C408</text>
<text x="189.9" y="205.6">50V</text>
<text x="239" y="207.4">C409</text>
<text x="239" y="210.1">1n</text>
<text x="239" y="212.7">50V</text>
<text x="203.4" y="220.1">TPS22953</text>
<text x="319.4" y="267.1">Project:</text>
<text x="378.7" y="267.1">Variant:</text>
<text x="319.4" y="273.7">Page Content:</text>
<text x="395.8" y="274.7">_</text>
<text x="395.8" y="271.7">Checked by:</text>
<text x="319.4" y="281.2">_</text>
<text x="319.4" y="278.3">Size:</text>
<text x="332.5" y="281.2">_</text>
<text x="332.5" y="278.3">DWG NO:</text>
<text x="395.8" y="278.3">Revision:</text>
<text x="319.4" y="286.9">Date:</text>
<text x="347" y="286.9">Author:</text>
<text x="385.2" y="286.9">Sheet</text>
<text x="398.9" y="286.9">of</text>
</g>
</svg>
